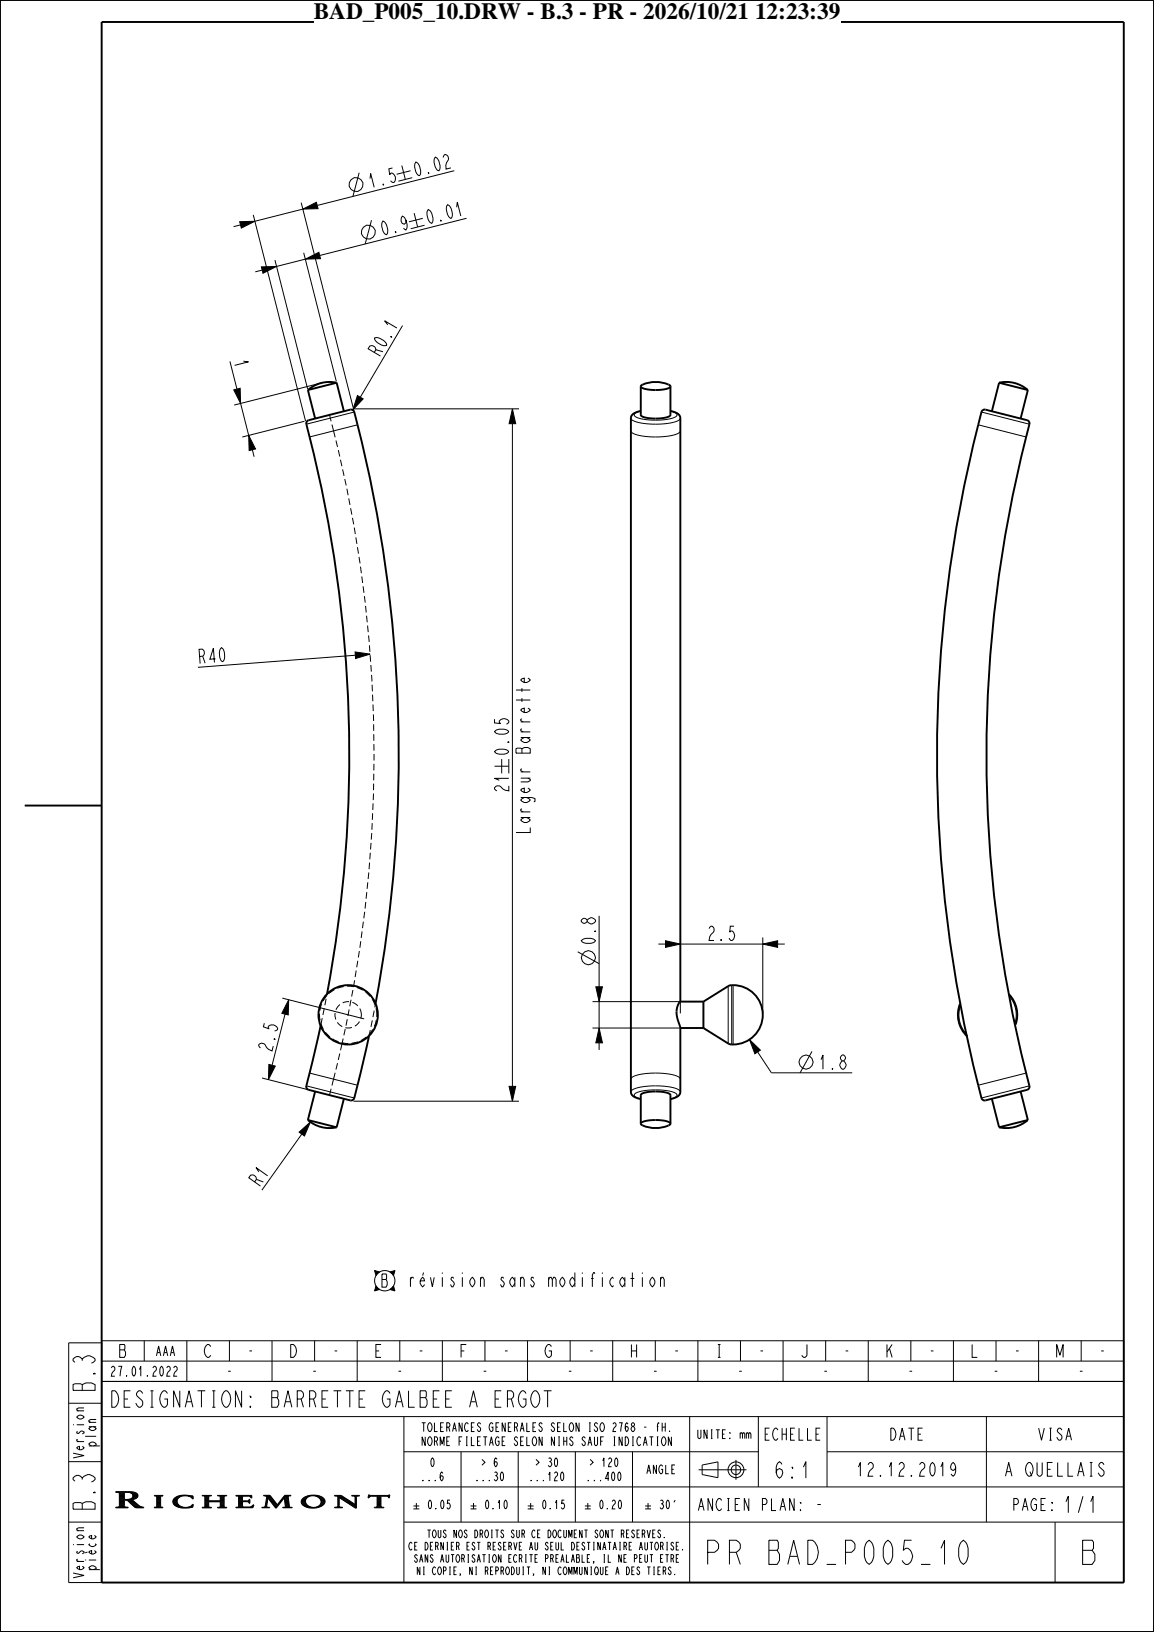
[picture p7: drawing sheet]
<svg xmlns="http://www.w3.org/2000/svg" width="210mm" height="297mm" viewBox="0 0 210 297" stroke-linecap="round" stroke-linejoin="round" font-family="sans-serif">
<g fill="#000">
<path d="M55.1 38.1l2.5-1.3 .3 1.2zM43.6 40.3h2.8l-2.5 1.2zM47.6 48.6l2.7-.1-2.4 1.2zM55.6 47.2l2.4-1.3 .3 1.2zM42.5 71l1.2-.3 .1 2.7zM45.3 79.2l1.2 2.5-1.2 .3zM65 72l1.1 .6-1.9 2zM93.2 74.4l.6 2.7h-1.2zM64.6 118.6l2.8 .4-2.7 .8zM121.1 171.2l2.7 .6-2.7 .6zM138.8 171.8l2.7-.6v1.2zM48.9 193.7l1.2 .3-1.3 2.5z"/>
<path d="M52.5 181.9v2.8l-1.2-.3zM108.4 179.6h1.2l-.6 2.7zM109 187.1l.6 2.7h-1.2zM136.4 189.2l2 1.9-1 .7zM54.4 206l2.1-1.8-1.1 2.5zM92.6 197.7h1.2l-.6 2.7zM68.2 231.2l.9 .3-.7 .6zM68.4 234l.7 .7-.9 .2zM71 231.5l.9-.3-.3 .9z"/>
</g>
<g fill="none" stroke="#000" stroke-width=".18">
<path d="M46.1 39.1l9.5 37.5M54.8 36.9l9.5 37.3M55.1 38.1l2.5-1.3 .3 1.2zM55.1 38.1l-8.7 2.2M65.4 31.4l-1.2 4.3M74.7 31.1l-2.5 .6M75 32.3l-2.5 .7M76.9 39.7l-2.5 .7M82.7 31.1l-25 6.3M84.9 39.7l-26.7 6.8M43.6 40.3h2.8l-2.5 1.2zM43.8 40.9l-1.3 .3"/>
<path d="M47.6 48.6l2.7-.1-2.4 1.2zM47.7 49.2l-1.3 .3M50 47.3l6 23.5M55.3 46l5.9 23.4M55.6 47.2l2.4-1.3 .3 1.2zM55.6 47.2l-5.3 1.3M67.6 40.1l-1.1 4.3M73.3 59.2l-7.7 13.1M77.3 41l-2.6 .6M41.8 65.8l1.3 5M42.5 71l1.2-.3 .1 2.7zM43.8 73.4l1.5 5.8"/>
<path d="M45.3 79.2l1.2 2.5-1.2 .3zM55.4 76.7l-11.3 2.8M58.5 69.7l-15.9 4M64.3 74.4h30.1M64.5 75l-8.8 2.2M65 72l1.1 .6-1.9 2zM65.1 77.3l-8.8 2.2M93.2 74.4l.6 2.7h-1.2zM93.2 77.1v120.6M114.8 78.4l.1 .2a8 8 0 0 0 4.9 .9l1.7-.1 1.3-.3 .8-.4 .2-.3M114.8 76.1l.1 .2a9.3 9.3 0 0 0 5.6 .9l.8-.1a3.9 3.9 0 0 0 2.4-.8l.1-.2M116.6 74.8l-.4 .1a.85 .85 0 0 0-.8 .6 .97 .97 0 0 0 .8 .6 11.4 11.4 0 0 0 6.8-.3 .42 .42 0 0 0 .2-.5 .42 .42 0 0 0-.5-.3l-.7-.2"/>
<path d="M178 77.3l8.7 2.2M178.6 75l8.7 2.2M45.9 81.9l.3 1.2M64.6 118.6l2.8 .4-2.7 .8zM64.7 119.2l-28.7 2.2M90 139.4h2.6M91.3 138.1v2.6M92.6 138.1v2.6M105.1 173.2l3.9 2.2M108.4 179.6h1.2l-.6 2.7zM109 166.7v12.9M119.8 171.8h1.3"/>
<path d="M121.1 171.2l2.7 .6-2.7 .6zM123.8 171.8h15M132.5 179.5v10.4M133.2 179.3v10.8M133.4 179.3v10.8M138.8 171.8l2.7-.6v1.2zM138.8 170.6v13.8M141.5 171.8h1.3M47.7 196.2l8.5 2.1M48.9 193.7l1.2 .3-1.3 2.5zM51.4 181.6l14.9 3.8M51.9 184.6l-2.4 9.3"/>
<path d="M52.5 181.9v2.8l-1.2-.3zM55.7 197.6l8.8 2.2M56.3 195.3l8.8 2.2M92.6 197.7h1.2l-.6 2.7zM107.8 187.1h16M107.8 182.3h16v2.1M109 187.1l.6 2.7h-1.2zM109 182.3v4.8M109 189.8v1.3M114.8 196.4l.1-.2a8 8 0 0 1 4.9-.9l1.7 .1 1.3 .3 .8 .4 .2 .3M114.8 198.7l.1-.2a8 8 0 0 1 4.9-.9l1.7 .2 1.3 .2 .7 .3 .3 .4M116.6 200l-.4-.1a.85 .85 0 0 1-.8-.6 .97 .97 0 0 1 .8-.6 11.4 11.4 0 0 1 6.8 .3 .42 .42 0 0 1 .2 .5 .42 .42 0 0 1-.5 .3l-.7 .2"/>
<path d="M136.4 189.2l2 1.9-1 .7zM137.9 191.4l2.5 3.8h14.7M147.8 191.3l-2.2 3.9M174.8 183a5.2 5.2 0 0 0 1.2 5.3M183.6 181.3a5.2 5.2 0 0 1 1.1 4.8M186.7 195.3l-8.7 2.2M187.3 197.6l-8.7 2.2M54.4 206l2.1-1.8-1.1 2.5zM54.9 206.4l-7.2 10.2M64.3 200.4h30.1M68.2 231.2l.9 .3-.7 .6zM68.4 234l.7 .7-.9 .2z"/>
<path d="M71 231.5l.9-.3-.3 .9zM18.5 244.4h-6v43.6h192v-44h-186v44M18.5 247.7h186M18.5 251.4h186M18.5 257.8h186M26.2 244v3.7M34 244v7.4M41.8 244v3.7M49.5 244v7.4M57.3 244v3.7M65 244v7.4M72.8 244v3.7"/>
<path d="M73.5 257.8v30.2M80.5 244v7.4M88.3 244v3.7M96 244v7.4M103.7 244v3.7M111.5 244v7.4M119.2 244v3.7M125.5 257.8v30.2M127 244v7.4M134.8 244v3.7M138 257.8v12.8M142.5 244v7.4"/>
<path d="M150.3 244v3.7M150.5 257.8v12.8M158 244v7.4M165.8 244v3.7M173.5 244v7.4M179.5 257.8v19.2M181.3 244v3.7M189 244v7.4M196.8 244v3.7M12.5 266h6M21.1 274.4h2.2M21.4 271.6l.3 .3"/>
<path d="M21.6 274.3h1.2M21.6 271.7h1M21.7 274.2h1M21.7 271.8h.9M21.7 274.1h.9M21.7 271.9h.9M21.7 271.9v2.1M21.7 272h.9M21.7 272.1h.9M21.7 272.2h.9M21.7 272.3h.9M21.7 272.4h.9"/>
<path d="M21.7 272.5h.9M21.7 272.6h.9M21.7 272.7h.9M21.7 272.8h.9M21.7 272.9h.9M21.7 273h2.4M21.7 273.1h.9M21.7 273.2h.9M21.7 273.3h.9M21.7 273.4h.9M21.7 273.5h.9M21.7 273.6h.9"/>
<path d="M21.7 273.7h.9M21.7 273.8h.9M21.7 273.9h.9M21.7 274h.9M21.7 274l-.2 .3h-.4v.1h2.2v-.1l-.5-.1-.2-.2M22.6 271.6h.8l.5 .2 .3 .3-.1 .4-.5 .3-1 .1zM23.2 273.1h1M23.3 273.2h1M23.4 273.3h1M23.4 272.9h.9M23.5 273.4h1M23.6 273.5h1.1"/>
<path d="M23.7 271.7h.9M23.7 273.6h1.1M23.8 272.8h.8M23.8 273.7h1.1M23.9 271.8h.9M23.9 273.8h1.1M24 272.7h.8M24 271.9h1M24 273.9h1.1M24.1 272.6h.8M24.1 272h.9M24.1 272.5h.9"/>
<path d="M24.1 272.1h1M24.1 274h1.1M24.2 272.4h.9M24.2 272.2h.9M24.2 272.3h.9M24.2 274.1h1.2M24.3 271.6h-3.2v-.1h2.6l1.1 .2 .3 .4-.1 .3-.3 .3-.7 .2 1.2 1M24.4 274.2h1.2M24.5 274.3h1.4M24.6 274.4h1.6M25.2 273.9l1 .4v.1l-1.6-.1-1.5-1.3h-.5v1M28.1 274.3h1.6"/>
<path d="M28.1 272.1l1.6 .1zM28.3 272.2l.2 .2M28.5 274.2h.8M28.5 272.3h.8M28.5 274.1h.7M28.5 272.4h.7M28.5 272.5h.7M28.5 272.4v1.7M28.5 272.7h.7M28.5 272.6h.7M28.5 272.9h.7M28.5 272.8h.7"/>
<path d="M28.5 273.1h.7M28.5 273h.7M28.5 273.2h.7M28.5 273.4h.7M28.5 273.3h.7M28.5 273.6h.7M28.5 273.5h.7M28.5 273.8h.7M28.5 273.7h.7M28.5 273.9h.7M28.5 274.1v.1M28.5 274h.7"/>
<path d="M29.4 272.2l-.2 .2v1.7l.5 .3h-1.6l.4-.2M31.5 273.3h.7M31.5 273.2h.7M31.5 273.4h.7M31.5 273.5h.8M31.5 273.1h.7M31.5 273.6h.8M31.5 273h.8M31.6 273.7h.8M31.6 272.9h.7M31.6 273.8h.8M31.6 272.8h.8"/>
<path d="M31.7 273.9h.8M31.7 272.7h.7M31.8 274h.8M31.8 272.6h.7M32 274.1h.8M32 272.5h.7M32.2 272.4h.6M32.2 274.2h.8M32.4 272.3h.7M32.4 274.3h.9M32.8 272.2h1.8M32.8 274.4h1.8"/>
<path d="M34.3 272.3h.8M34.3 274.3h.8M34.6 274.2h.5M34.6 272.4h.5M34.8 274.1h.3M34.8 272.5h.3M34.9 274h.2M34.9 272.6h.3M35 272.7h.2M35 273.9h.2M35 272.8h.1M35 272.8h.2l-.1-.6-2.1-.1-1.2 .5-.3 .3v.4l.2 .6 .9 .4 1 .1 1.5-.1"/>
<path d="M35 272.8l-.6-.5-1.1-.1-.8 .4-.3 .6 .3 .7 .8 .4 1.1-.1 .6-.4M35 273.8h.1M35 273.8h.2l-.1 .5M36.8 272.2h1.7M37.2 274.3h.9M37.2 272.3h.9M37.2 272.3l.1 1.8-.1 .1-.4 .2h1.7l-.5-.2v-.9M37.2 272.3l-.4-.2h1.7l-.5 .2v.8h2.1v-.7l-.5-.3h1.7l-.5 .3v1.7l.1 .2 .4 .1h-1.7l.4-.2 .1-.9M37.3 274.2h.7M37.3 272.4h.7M37.3 274.1h.7M37.3 274h.7"/>
<path d="M37.3 273.9h.7M37.3 273.8h.7M37.3 273.7h.7M37.3 273.6h.7M37.3 273.5h.7M37.3 273.4h.7M37.3 273.3h3.5M37.3 273.2h3.5M37.3 273.1h.7M37.3 273h.7M37.3 272.9h.7M37.3 272.8h.7"/>
<path d="M37.3 272.7h.7M37.3 272.6h.7M37.3 272.5h.7M39.6 272.2h1.7M40 274.3h.9M40 272.3h.9M40.1 274.2h.7M40.1 272.4h.7M40.1 272.8h.7M40.1 272.7h.7M40.1 272.6h.7M40.1 272.5h.7"/>
<path d="M40.1 273.1h.7M40.1 273h.7M40.1 272.9h.7M40.1 273.4h.7M40.1 273.5h.7M40.1 273.6h.7M40.1 273.7h.7M40.1 273.8h.7M40.1 273.9h.7M40.1 274h.7M40.1 274.1h.7M42.9 274.3h3.1"/>
<path d="M43.2 272.2l.2 .2M43.4 274.2h.9M43.4 272.3h.7M43.4 274.1h.8M43.4 272.4h.7M43.4 272.4v1.8M43.4 272.5h.7M43.4 272.6h.7M43.4 272.7h.7M43.4 272.8h.7M43.4 272.9h.7M43.4 273h.7"/>
<path d="M43.4 273.1h.7M43.4 273.2h2.1M43.4 273.3h.7M43.4 273.4h.7M43.4 273.5h.7M43.4 273.6h.7M43.4 273.7h.7M43.4 273.8h.7M43.4 273.9h.7M43.4 274h.7M44.1 274l.2 .2a2.31 2.31 0 0 0 1.6-.1l.3-.2-.2 .5h-3.1l.5-.2M44.1 273.1h1l.4-.2v.7h-.2l-.3-.3h-.9v.7"/>
<path d="M45.1 273.1h.4M45.2 273.3h.3M45.3 273h.2M45.3 273.4h.2M45.3 272.9h.2M45.3 273.5h.2M45.5 272.3h.3M45.6 272.4h.2M45.6 274.2h.5M45.6 272.5h.2M45.7 272.6h.1M45.7 272.6l-.3-.3h-1.3v.8"/>
<path d="M45.8 274.1h.3M45.8 272.2l-2.9-.1h2.9v.5h-.1M45.9 274h.3M46 273.9h.2M47.6 274.3h1.5M48.1 274.2h.5M48.2 274.1h.3M48.3 274.1l-.2 .2-.5 .1h1.5l-.5-.2M48.3 274h.2M48.3 273.9h.3M48.3 273.8h.3M48.3 272.2h.9"/>
<path d="M48.3 273.7h.3M48.3 273.6h.3M48.3 273.5h.3M48.4 273.4h.2M48.4 273.3h.3M48.4 273.2h.3M48.4 273.1h.3M48.4 273h.3M48.4 272.3l.1 .3-.2 1.5M48.4 272.3l-.4-.2h1.1l1.4 1.7 1.3-1.7h1.2l-.4 .1-.2 .3M48.4 272.3h.9M48.4 272.9h.3"/>
<path d="M48.5 272.8h.2M48.5 272.7h.2M48.5 272.6h1M48.5 272.4h.9M48.5 272.5h1M48.5 274.1l.1 .1M48.5 274.1l.3-1.5 1.5 1.8 1.4-1.8 .2 1.6M48.9 272.7h.7M48.9 272.8h.8M49 272.9h.8M49.1 273h.7M49.2 273.1h.7"/>
<path d="M49.2 273.2h.8M49.3 273.3h.8M49.4 273.4h.8M49.5 273.5h.7M49.5 273.6h.8M49.6 273.7h.8M49.7 273.8h1M49.8 273.9h.9M49.9 274h.7M49.9 274.1h.6M50 274.2h.4M50.1 274.3h.3"/>
<path d="M50.5 273.7h.3M50.6 273.6h.3M50.7 273.5h.3M50.8 273.4h.3M50.9 273.3h.2M50.9 273.2h.3M51 273.1h.3M51.1 273h.3M51.2 272.9h.2M51.3 272.8h.2M51.3 272.7h.3M51.4 272.6h.3"/>
<path d="M51.4 274.3h1.8M51.5 272.5h1M51.6 272.4h.8M51.6 272.3h.9M51.7 272.2h.9M51.7 272.6h.8M51.8 272.7h.7M51.8 272.8h.7M51.8 272.9h.7M51.8 273h.7M51.8 273.1h.7M51.8 273.2h.7"/>
<path d="M51.8 273.3h.8M51.8 273.4h.8M51.9 273.5h.7M51.9 273.6h.7M51.9 273.7h.7M51.9 274.2h.8M51.9 273.8h.7M51.9 273.9h.7M51.9 274h.8M51.9 274.1h.8M52.4 272.5l.3 1.6M52.7 274.1l.5 .3h-1.8l.5-.2"/>
<path d="M54.8 273.3h.8M54.8 273.4h.8M54.8 273.2h.8M54.8 273.5h.8M54.9 273.1h.7M54.9 273.6h.8M54.9 273h.7M54.9 273.7h.8M55 272.9h.7M55 273.8h.8M55 272.8h.7M55.1 273.9h.8"/>
<path d="M55.1 272.7l1.1-.5 1.5-.1 1.1 .5 .3 .3 .1 .4-.3 .5-.7 .4-.9 .2h-1l-.8-.3-.6-.4-.1-.5zM55.1 272.7h.7M55.2 274h.8M55.3 272.6h.6M55.3 274.1h.9M55.4 272.5h.6M55.5 274.2h.8M55.6 272.4h.6M55.8 274.3h.8M55.8 272.6l.8-.4 1 .1 .7 .5 .1 .4v.4l-.3 .4-.5 .2-.6 .1-.6-.1-.5-.3-.3-.4v-.5zM55.9 272.3h.5M56.1 274.4h1.6"/>
<path d="M56.3 272.2h1.5M57.4 272.3h.8M57.5 274.3h.6M57.7 272.4h.7M57.8 274.2h.5M57.9 272.5h.7M58 274.1h.5M58 272.6h.8M58.1 274h.6M58.1 272.7h.8M58.2 273.9h.6M58.2 272.8h.8"/>
<path d="M58.3 273.8h.6M58.3 272.9h.8M58.3 273h.8M58.3 273.7h.7M58.4 273.1h.7M58.4 273.6h.7M58.4 273.2h.8M58.4 273.5h.7M58.4 273.3h.8M58.4 273.4h.7M60.9 274.3h1.4M61.2 272.2l.3 .3"/>
<path d="M61.4 274.2h.4M61.4 272.3h.9M61.5 274.1h.2M61.5 272.4h1M61.5 274h.2M61.5 272.5h1.2M61.5 274l-.2 .3-.4 .1h1.4l-.5-.2M61.5 273.9h.2M61.5 273.8h.2M61.5 273.7h.2M61.5 273.6h.2M61.5 273.5h.2"/>
<path d="M61.5 273.4h.2M61.5 273.3h.2M61.5 273.2h.2M61.5 273.1h.2M61.5 273h.2M61.5 272.9h.2M61.5 272.8h.2M61.5 272.7h.2M61.5 272.6h.2M61.5 272.5v1.5M61.7 274l.1 .2M61.9 272.6h.9"/>
<path d="M62 272.7h1M62.2 272.8h.9M62.2 272.2l-1.3-.1h1.2l2.5 1.7v-1.3M62.3 272.9h1M62.5 273h.9M62.6 273.1h1M62.8 273.2h.9M62.9 273.3h1M63.1 273.4h1M63.3 273.5h.9M63.4 273.6h1M63.6 273.7h.9"/>
<path d="M63.7 273.8h1.2M63.9 273.9h1M64 272.1l1.4 .1zM64 274h.9M64.2 274.1h.7M64.3 272.2l.3 .3M64.3 274.2h.6M64.5 274.3h.4M64.5 272.3h.4M64.6 272.4h.3M64.6 272.5h.3M64.6 273.7h.3"/>
<path d="M64.6 273.6h.3M64.6 273.5h.3M64.6 273.4h.3M64.6 273.3h.3M64.6 273.2h.3M64.6 273.1h.3M64.6 273h.3M64.6 272.9h.3M64.6 272.8h.3M64.6 272.7h.3M64.6 272.6h.3M64.7 274.4h.2"/>
<path d="M64.9 272.5v2l-3.2-2v1.5M65.2 272.2l-.3 .3M67 272.5h.2M67 272.4h.3M67 272.3h.5M67 272.2h3.9M67.1 272.1h.2M67.1 272l.3 .1h3.5v.5h-.2l-.1-.2-.2-.1h-2.8l-.6 .3zM68.1 274.3l1.8 .1zM68.6 274.2h.8M68.6 274.1h.7M68.6 274h.7"/>
<path d="M68.6 273.9h.7M68.6 273.8h.7M68.6 273.7h.7M68.6 273.6h.7M68.6 273.5h.7M68.6 273.4h.7M68.6 273.3h.7M68.6 273.2h.7M68.6 273.1h.7M68.6 273h.7M68.6 272.9h.7M68.6 272.8h.7"/>
<path d="M68.6 272.7h.7M68.6 272.6h.7M68.6 272.5h.7M68.6 272.4h.7M68.6 272.3v1.8l-.2 .2M69.3 272.3v1.8l.3 .2M70.5 272.3h.4M70.7 272.4h.2M70.7 272.5h.2M70.7 272.6h.1M70.8 272.1h.1M73.5 277h131"/>
<path d="M73.5 270.6h131M73.5 264.2h64.5M83.9 264.2v12.8M94.3 264.2v12.8M104.7 264.2v12.8M115.1 264.2v12.8M127.1 267.5h8.7M127.8 266.6l2.9-.6v2.9l-2.9-.6zM133.9 265.7v3.6M150.5 264.2h54M192 277v11"/>
<circle cx="64.8" cy="33.6" r="1.28"/>
<circle cx="67" cy="42.2" r="1.28"/>
<circle cx="107.1" cy="174.3" r="1.28"/>
<circle cx="146.7" cy="193.3" r="1.28"/>
<circle cx="70" cy="233.1" r="1.85"/>
<circle cx="133.9" cy="267.5" r="1.44"/>
<circle cx="133.9" cy="267.5" r=".86"/>
</g>
<g fill="none" stroke="#000" stroke-width=".35">
<path d="M0 0h210v297h-210zM18.5 4h186v284h-186zM56 71l1.3 5.2M61.3 69.7a6 6 0 0 0-5.3 1.3M61.3 69.7l1.3 5.1M61.3 69.7l-5.3 1.3M116.6 74.8a1.86 1.86 0 0 0-1.8 1.3v122.6a1.86 1.86 0 0 0 1.8 1.3M116.6 70.3v5.2a3.3 3.3 0 0 0 2.7 .7 3.3 3.3 0 0 0 2.7-.7v-5.2M116.6 70.3l.1-.2a5.7 5.7 0 0 1 5.1 0l.2 .2M116.6 70.3a3.3 3.3 0 0 0 2.7 .7 3.3 3.3 0 0 0 2.7-.7M122 74.8a1.86 1.86 0 0 1 1.8 1.3v106.2M178.8 74.7l.5-.1 7.6 1.9 .4 .4a238.4 238.4 0 0 0 0 121l-.4 .4-7.6 2-.5-.2a242.6 242.6 0 0 1 0-125.4z"/>
<path d="M181.8 69.7a6 6 0 0 1 5.2 1.3M181.8 69.7l-1.3 5.1M181.8 69.7l5.2 1.3M187 71l-1.3 5.2M4.5 146.6h14M57.3 198.6l-1.3 5.2M58.4 186.5l-2.6 11.4 .4 .4 7.5 2 .5-.1 .3-.4 2.6-11.2M59.5 180.9a237.6 237.6 0 0 0-3.7-104l.4-.4 7.5-1.9 .6 .1a243 243 0 0 1 4 107.9M62.6 200l-1.3 5.2M123.8 182.3h4.2M123.8 182.3h-.1a3.8 3.8 0 0 0-.1 4l.2 .7v11.7a1.86 1.86 0 0 1-1.8 1.3M123.8 187.1h4.2"/>
<path d="M128 182.3l4.5-2.8a5.2 5.2 0 0 1 6.3 5.2 5.2 5.2 0 0 1-6.3 5.2l-4.5-2.8M128 182.3v4.8M174.7 182.6a5.4 5.4 0 0 0 1.3 6M180.5 200l1.3 5.2M183.6 180.9a5.4 5.4 0 0 1 1.2 5.6M185.7 198.6l1.3 5.2M56 203.8a6 6 0 0 0 5.3 1.4M56 203.8l5.3 1.4M116.6 204.5v-5.2a3.3 3.3 0 0 1 2.7-.7 3.3 3.3 0 0 1 2.7 .7v5.2M116.6 204.5l.1 .2a5.7 5.7 0 0 0 5.1 0l.2-.2M116.6 204.5a3.3 3.3 0 0 1 2.7-.7 3.3 3.3 0 0 1 2.7 .7M187 203.8a6 6 0 0 1-5.2 1.4"/>
<path d="M187 203.8l-5.2 1.4"/>
<circle cx="63.4" cy="184.7" r="5.4"/>
</g>
<path d="M60.7 78.4l-.7-2.9M60.7 78.4a240 240 0 0 1 1.5 111.5M58.4 186.5l1.1-5.6M60.7 196.4l-.7 2.9M60.7 196.4l1.5-6.5M65.8 184.7a2.4 2.4 0 0 0-3.5-2.2 2.4 2.4 0 0 0-.4 4.1 2.4 2.4 0 0 0 3.8-1.4l.1-.5M67.1 188.6l1.2-6M68.6 184.7a5.2 5.2 0 0 0-7.6-4.7 5.2 5.2 0 0 0-.7 8.9 5.2 5.2 0 0 0 8.2-3.4l.1-.8" fill="none" stroke="#000" stroke-width=".18" stroke-dasharray="1.2 .6" stroke-linecap="butt"/>
<path d="M57.1 .6h95.8v3.8h-95.8z" fill="#fff"/>
<g font-size="5.7">
<text x="127.3" y="284.7">PR BAD_P005_10</text>
<text x="196" y="284.7">B</text>
</g>
<g font-size="5.2">
<text x="17.3" y="253.9" transform="rotate(-90 17.3 253.9)">B.3</text>
<text x="17.3" y="275.5" transform="rotate(-90 17.3 275.5)">B.3</text>
</g>
<text font-size="4.2" x="57.1" y="3.5">BAD_P005_10.DRW - B.3 - PR - 2026/10/21 12:23:39</text>
<g font-size="3.9">
<text x="19.8" y="256.1">DESIGNATION:BARRETTE GALBEE A ERGOT</text>
<text x="140.2" y="269">6:1</text>
<text x="193.3" y="275.3">1/1</text>
</g>
<g font-size="3.4">
<text x="67.2" y="34.3" transform="rotate(-14 67.2 34.3)">1.5</text>
<text x="75.4" y="32.2" transform="rotate(-14 75.4 32.2)">0.02</text>
<text x="77.7" y="40.9" transform="rotate(-14 77.7 40.9)">0.01</text>
<text x="69.4" y="43" transform="rotate(-14 69.4 43)">0.9</text>
<text x="42.5" y="65.6" transform="rotate(76 42.5 65.6)">1</text>
<text x="69" y="65.2" transform="rotate(-59 69 65.2)">R0.1</text>
<text x="36" y="120.8" transform="rotate(-4 36 120.8)">R40</text>
<text x="92.6" y="137.7" transform="rotate(-90 92.6 137.7)">0.05</text>
<text x="92.6" y="144.4" transform="rotate(-90 92.6 144.4)">21</text>
<text x="96.5" y="152" transform="rotate(-90 96.5 152)">Largeur Barrette</text>
<text x="108.4" y="172.1" transform="rotate(-90 108.4 172.1)">0.8</text>
<text x="128.6" y="171.2">2.5</text>
<text x="49.4" y="191.7" transform="rotate(-76 49.4 191.7)">2.5</text>
<text x="148.8" y="194.6">1.8</text>
<text x="47.1" y="216.2" transform="rotate(-55 47.1 216.2)">R1</text>
<text x="74.1" y="234.2">révision sans modification</text>
</g>
<g font-size="3.3">
<text x="154.6" y="268.7">12.12.2019</text>
<text x="181.6" y="268.7">A QUELLAIS</text>
</g>
<g font-size="3.1">
<text x="69.2" y="234.2">B</text>
<text x="21.3" y="247">B</text>
<text x="36.8" y="247">C</text>
<text x="52.3" y="247">D</text>
<text x="67.8" y="247">E</text>
<text x="83.3" y="247">F</text>
<text x="98.8" y="247">G</text>
<text x="114.3" y="247">H</text>
<text x="129.8" y="247">I</text>
<text x="145.3" y="247">J</text>
<text x="160.8" y="247">K</text>
<text x="176.3" y="247">L</text>
<text x="191.8" y="247">M</text>
</g>
<g font-size="2.9">
<text x="138.2" y="262.1">ECHELLE</text>
<text x="161.3" y="262.1">DATE</text>
<text x="188.3" y="262.1">VISA</text>
<text x="126.8" y="274.9">ANCIEN PLAN:-</text>
<text x="184.5" y="274.9">PAGE:</text>
</g>
<g font-size="2.6">
<text x="17.5" y="263.8" transform="rotate(-90 17.5 263.8)">plan</text>
<text x="15.3" y="266.1" transform="rotate(-90 15.3 266.1)">Version</text>
<text x="15.3" y="288" transform="rotate(-90 15.3 288)">Version</text>
<text x="17.5" y="286.4" transform="rotate(-90 17.5 286.4)">pièce</text>
</g>
<g font-size="2.3">
<text x="19.2" y="250.5">27.01.2022</text>
<text x="28" y="246.8">AAA</text>
<text x="41" y="250.5">-</text>
<text x="44.9" y="246.8">-</text>
<text x="56.5" y="250.5">-</text>
<text x="60.4" y="246.8">-</text>
<text x="72" y="250.5">-</text>
<text x="75.9" y="246.8">-</text>
<text x="87.5" y="250.5">-</text>
<text x="91.4" y="246.8">-</text>
<text x="103" y="250.5">-</text>
<text x="106.9" y="246.8">-</text>
<text x="118.5" y="250.5">-</text>
<text x="122.4" y="246.8">-</text>
<text x="134" y="250.5">-</text>
<text x="137.9" y="246.8">-</text>
<text x="149.5" y="250.5">-</text>
<text x="153.4" y="246.8">-</text>
<text x="165" y="250.5">-</text>
<text x="168.9" y="246.8">-</text>
<text x="180.5" y="250.5">-</text>
<text x="184.4" y="246.8">-</text>
<text x="196" y="250.5">-</text>
<text x="199.9" y="246.8">-</text>
</g>
<g font-size="2.1">
<text x="73.9" y="260.5">TOLERANCES GENERALES SELON ISO 2768 - fH.</text>
<text x="73.9" y="263.1">NORME FILETAGE SELON NIHS SAUF INDICATION</text>
<text x="126.1" y="261.8">UNITE: mm</text>
<text x="76.2" y="269.5">...6</text>
<text x="78.1" y="266.9">0</text>
<text x="86" y="269.5">...30</text>
<text x="87.2" y="266.9">&gt; 6</text>
<text x="95.8" y="269.5">...120</text>
<text x="97" y="266.9">&gt; 30</text>
<text x="106.2" y="269.5">...400</text>
<text x="106.8" y="266.9">&gt; 120</text>
<text x="117.2" y="268.2">ANGLE</text>
<text x="75.3" y="274.6">± 0.05</text>
<text x="85.7" y="274.6">± 0.10</text>
<text x="96.1" y="274.6">± 0.15</text>
<text x="106.5" y="274.6">± 0.20</text>
<text x="117.4" y="274.6">± 30'</text>
</g>
<g font-size="1.8">
<text x="75.1" y="279.8">TOUS NOS DROITS SUR CE DOCUMENT SONT RESERVES.</text>
<text x="71.4" y="282.1">CE DERNIER EST RESERVE AU SEUL DESTINATAIRE AUTORISE.</text>
<text x="72.4" y="284.3">SANS AUTORISATION ECRITE PREALABLE, IL NE PEUT ETRE</text>
<text x="73" y="286.6">NI COPIE, NI REPRODUIT, NI COMMUNIQUE A DES TIERS.</text>
</g>
</svg>
